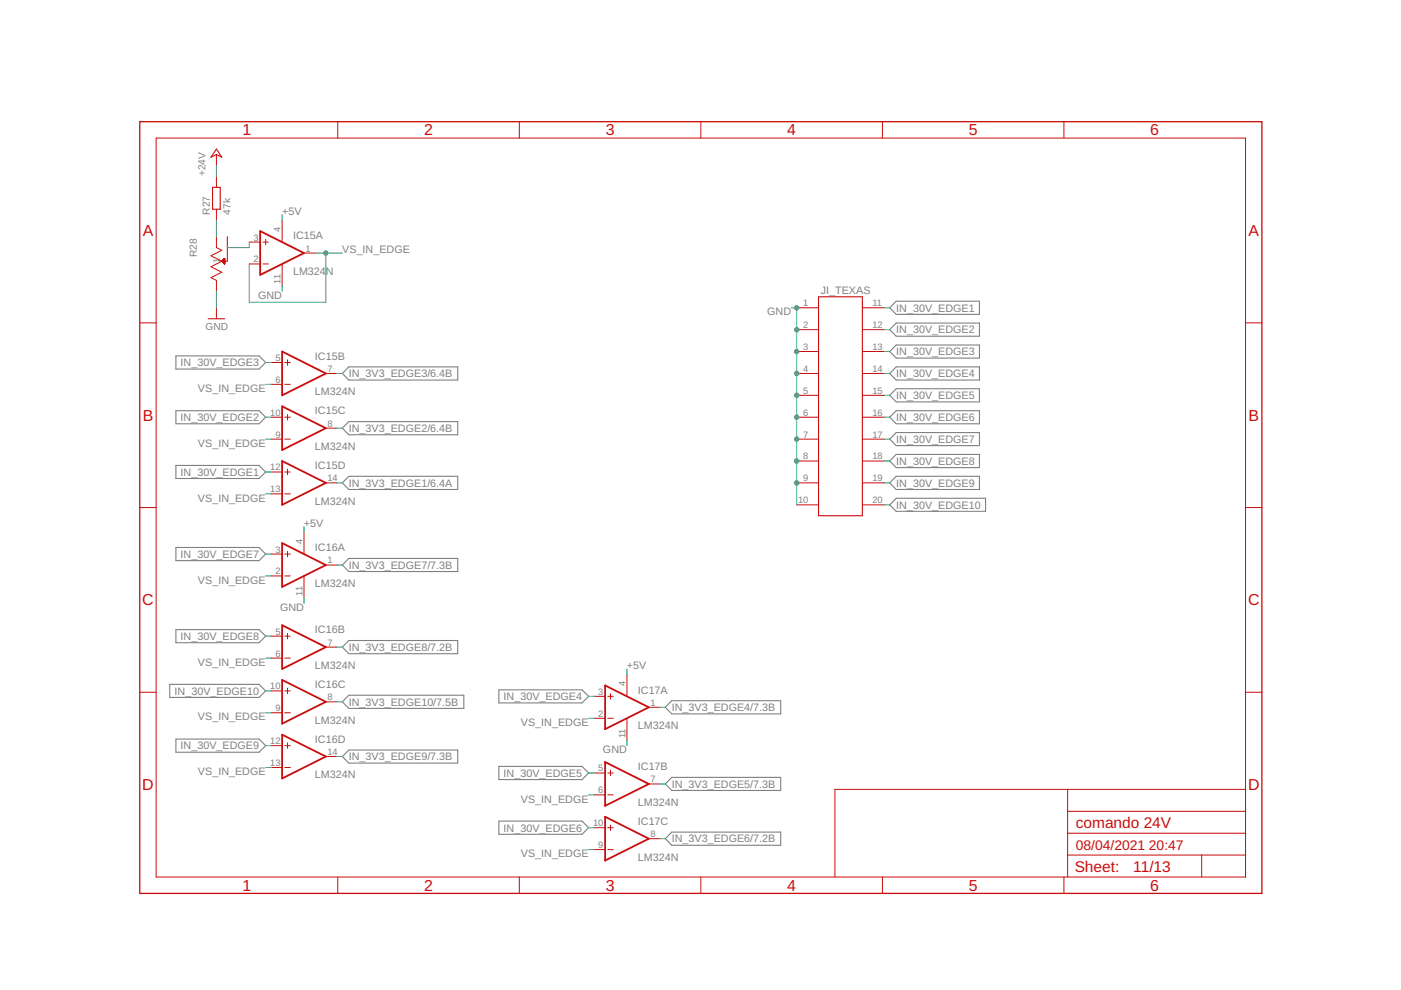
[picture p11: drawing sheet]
<svg xmlns="http://www.w3.org/2000/svg" width="297mm" height="210mm" viewBox="0 0 297 210" stroke-linecap="round" stroke-linejoin="round" font-family="sans-serif">
<g fill="none" stroke="#808080" stroke-width=".23">
<path d="M37.3 75.5h17.6l1.4 1.4-1.4 1.4h-17.6zM74 77.8h23v2.8h-23l-1.4-1.4zM188.6 74.5l1.4-1.3h17.7v2.7h-17.7zM190 63.9h17.7v2.8h-17.7l-1.4-1.4zM190 68.5h17.7v2.8h-17.7l-1.4-1.4zM190 77.8h17.7v2.8h-17.7l-1.4-1.4zM37.3 98.7h17.6l1.4 1.4-1.4 1.4h-17.6zM37.3 87.1h17.6l1.4 1.4-1.4 1.4h-17.6zM74 89.4h23v2.8h-23l-1.4-1.4zM188.6 88.5l1.4-1.4h17.7v2.8h-17.7zM190 82.4h17.7v2.8h-17.7l-1.4-1.4zM190 91.7h17.7v2.8h-17.7l-1.4-1.4z"/>
<path d="M190 96.4h17.7v2.7h-17.7l-1.4-1.4zM37.3 116.1h17.6l1.4 1.4-1.4 1.4h-17.6zM74 101h23v2.8h-23l-1.4-1.4zM74 118.4h23v2.8h-23l-1.4-1.4zM190 101h17.7v2.8h-17.7l-1.4-1.4zM190 105.6h19v2.8h-19l-1.4-1.4zM37.3 133.5h17.6l1.4 1.4-1.4 1.4h-17.6zM74 135.8h23v2.8h-23l-1.4-1.4zM36 145.1h18.9l1.4 1.4-1.4 1.4h-18.9zM37.3 156.7h17.6l1.4 1.4-1.4 1.4h-17.6zM74 147.4h24.3v2.8h-24.3l-1.4-1.4zM105.8 146.3h17.6l1.4 1.3-1.4 1.4h-17.6z"/>
<path d="M142.4 148.6h23.1v2.8h-23.1l-1.3-1.4zM72.6 160.4l1.4-1.4h23v2.8h-23zM105.8 162.5h17.6l1.4 1.4-1.4 1.4h-17.6zM105.8 174.1h17.6l1.4 1.4-1.4 1.4h-17.6zM142.4 164.8h23.1v2.8h-23.1l-1.3-1.4zM142.4 176.4h23.1v2.8h-23.1l-1.3-1.4z"/>
</g>
<g fill="none" stroke="#c90d0c" stroke-width=".21">
<path d="M33.1 29.3h231v156.6h-231zM45.9 32.8v2.3M45.9 37.4v2.3M71.6 25.8v3.5M110.1 25.8v3.5M148.6 25.8v3.5M187.1 25.8v3.5M225.6 25.8v3.5M45.9 44.4v2.3M45.9 50.2v2.3l1.1 .6-2.3 1.1 2.3 1.2M47 55.4l-2.3 1.2 2.3 1.1-2.3 1.2 1.2 .6v2.3M47 55.4l.6 .6"/>
<path d="M47.1 55.4h.5M47.1 55.5h.5M47.1 55.3h.5M47.2 55.5h.4M47.2 55.2h.4M47.2 55.6h.4M47.3 55.1h.3M47.3 55.6h.3M47.3 55.7h.3M47.4 55h.2M47.4 55.8h.2M47.5 55.9h.1"/>
<path d="M47.5 54.9h.1M47.6 56h.1M47.6 54.8h.1M47.6 54.8l-.6 .6M47.6 54.8v1.2M47.6 54.8l-.1 .1M48.2 50.2v5.2h-1.2M52.9 51.3h2.3M52.9 56h2.3M55.8 51.3h1.1M55.8 56h1.1M56.3 50.8v1.1"/>
<path d="M59.8 46.7v4.6M59.8 56v4.6M64.5 53.7h2.3M29.6 68.5h3.5M45.9 65.3v2.3M57.5 76.9h2.3M60.4 76.9h1.2M61 76.3v1.1M69.1 79.2h2.3M168.9 79.2h4.6M168.9 65.3h4.6M168.9 69.9h4.6"/>
<path d="M168.9 74.5h4.6M182.8 79.2h4.7M182.8 65.3h4.7M182.8 69.9h4.7M182.8 74.5h4.7M264.1 68.5h3.4M57.5 81.5h2.3M57.5 88.5h2.3M57.5 93.1h2.3M60.4 81.5h1.2M60.4 88.5h1.2M60.4 93.1h1.2"/>
<path d="M61 87.9v1.1M61 99.5v1.1M69.1 90.8h2.3M168.9 88.5h4.6M168.9 93.1h4.6M168.9 83.8h4.6M168.9 97.7h4.6M182.8 88.5h4.7M182.8 93.1h4.7M182.8 83.8h4.7M182.8 97.7h4.7M29.6 107.6h3.5"/>
<path d="M57.5 100.1h2.3M57.5 104.7h2.3M57.5 117.5h2.3M60.4 100.1h1.2M60.4 104.7h1.2M60.4 117.5h1.2M61 116.9v1.1M64.5 112.8v4.7M69.1 102.4h2.3M69.1 119.8h2.3M168.9 102.4h4.6M168.9 107h4.6"/>
<path d="M182.8 102.4h4.7M182.8 107h4.7M264.1 107.6h3.4M57.5 122.1h2.3M57.5 134.9h2.3M57.5 139.5h2.3M60.4 122.1h1.2M60.4 134.9h1.2M60.4 139.5h1.2M61 134.3v1.2M64.5 122.1v4.7M69.1 137.2h2.3"/>
<path d="M29.6 146.8h3.5M57.5 146.5h2.3M57.5 151.1h2.3M57.5 158.1h2.3M60.4 146.5h1.2M60.4 151.1h1.2M60.4 158.1h1.2M61 145.9v1.2M61 157.5v1.2M69.1 148.8h2.3M126 147.6h2.3M126 152.3h2.3"/>
<path d="M128.9 147.6h1.1M128.9 152.3h1.1M129.4 147.1v1.1M132.9 143v4.6M132.9 152.3v4.6M137.6 150h2.3M264.1 146.8h3.4M57.5 162.7h2.3M60.4 162.7h1.2M69.1 160.4h2.3M126 163.9h2.3M126 168.5h2.3"/>
<path d="M126 175.5h2.3M128.9 163.9h1.1M128.9 168.5h1.1M128.9 175.5h1.1M129.4 163.3v1.2M129.4 174.9v1.2M137.6 166.2h2.3M137.6 177.8h2.3M226.4 167.4v18.5M226.4 176.7h37.7M226.4 172h37.7M264.1 167.4h-87.1v18.5"/>
<path d="M71.6 185.9v3.5M110.1 185.9v3.5M126 180.1h2.3M128.9 180.1h1.1M148.6 185.9v3.5M187.1 185.9v3.5M225.6 185.9v3.5M226.4 181.3h37.7M254.8 181.3v4.6"/>
</g>
<path d="M29.6 25.8h237.9v163.6h-237.9z" fill="none" stroke="#c90d0c" stroke-width=".28"/>
<path d="M55.2 49l9.3 4.7-9.3 4.6zM59.8 74.5l9.3 4.7-9.3 4.6zM59.8 86.1l9.3 4.7-9.3 4.6zM59.8 97.7l9.3 4.7-9.3 4.6zM59.8 115.1l9.3 4.7-9.3 4.6zM59.8 132.6l9.3 4.6-9.3 4.6zM59.8 144.2l9.3 4.6-9.3 4.6zM59.8 155.8l9.3 4.6-9.3 4.7zM128.3 145.3l9.3 4.7-9.3 4.6zM128.3 161.6l9.3 4.6-9.3 4.7zM128.3 173.2l9.3 4.6-9.3 4.7z" fill="none" stroke="#c90d0c" stroke-width=".38"/>
<path d="M45.1 39.7h1.6v4.7h-1.6zM45.9 31.6l1.1 1.7-1.1-.5-1.2 .5zM44.1 67.6h3.5M173.5 62.9h9.3v46.4h-9.3z" fill="none" stroke="#c90d0c" stroke-width=".23"/>
<g fill="none" stroke="#0dab76" stroke-width=".21">
<path d="M45.9 35.1v2.3M45.9 46.7v3.5M52.9 51.3v1.2h-4.7M59.8 45.5v1.2M66.8 53.7h5.8M69.1 53.7v10.4h-16.2v-8.1M45.9 61.8v3.5M56.3 76.9h1.2M59.8 60.6v1.2M71.4 79.2h1.2M167.7 65.3h1.2v41.7M187.5 65.3h1.1"/>
<path d="M187.5 69.9h1.1M187.5 74.5h1.1M187.5 79.2h1.1M56.3 81.5h1.2M56.3 93.1h1.2M56.3 88.5h1.2M71.4 90.8h1.2M187.5 93.1h1.1M187.5 88.5h1.1M187.5 83.8h1.1M187.5 97.7h1.1M56.3 104.7h1.2"/>
<path d="M56.3 100.1h1.2M56.3 117.5h1.2M64.5 111.7v1.1M71.4 102.4h1.2M71.4 119.8h1.2M187.5 102.4h1.1M187.5 107h1.1M56.3 122.1h1.2M56.3 139.5h1.2M56.3 134.9h1.2M64.5 126.8v1.1M71.4 137.2h1.2"/>
<path d="M56.3 151.1h1.2M56.3 158.1h1.2M56.3 146.5h1.2M71.4 148.8h1.2M124.8 152.3h1.2M124.8 147.6h1.2M132.9 141.8v1.2M132.9 156.9v1.2M139.9 150h1.2M56.3 162.7h1.2M71.4 160.4h1.2M124.8 168.5h1.2"/>
<path d="M124.8 163.9h1.2M124.8 175.5h1.2M139.9 166.2h1.2M139.9 177.8h1.2M124.8 180.1h1.2"/>
</g>
<g fill="#0dab76" stroke="#0dab76" stroke-width=".21">
<circle cx="168.9" cy="102.4" r=".47"/>
<circle cx="168.9" cy="97.7" r=".47"/>
<circle cx="168.9" cy="69.9" r=".47"/>
<circle cx="168.9" cy="74.5" r=".47"/>
<circle cx="168.9" cy="79.2" r=".47"/>
<circle cx="168.9" cy="83.8" r=".47"/>
<circle cx="168.9" cy="88.5" r=".47"/>
<circle cx="168.9" cy="93.1" r=".47"/>
<circle cx="168.9" cy="65.3" r=".47"/>
<circle cx="69.1" cy="53.7" r=".47"/>
</g>
<g font-size="3.4" fill="#c90d0c">
<text x="51.4" y="28.7">1</text>
<text x="89.9" y="28.7">2</text>
<text x="128.4" y="28.7">3</text>
<text x="166.9" y="28.7">4</text>
<text x="205.4" y="28.7">5</text>
<text x="243.9" y="28.7">6</text>
<text x="30.3" y="50">A</text>
<text x="264.7" y="50">A</text>
<text x="30.3" y="89.2">B</text>
<text x="264.7" y="89.2">B</text>
<text x="30.2" y="128.4">C</text>
<text x="264.6" y="128.4">C</text>
<text x="30.2" y="167.5">D</text>
<text x="264.6" y="167.5">D</text>
<text x="51.4" y="188.9">1</text>
<text x="89.9" y="188.9">2</text>
<text x="128.4" y="188.9">3</text>
<text x="166.9" y="188.9">4</text>
<text x="205.4" y="188.9">5</text>
<text x="243.9" y="188.9">6</text>
</g>
<g font-size="3.3" fill="#c90d0c">
<text x="228.1" y="175.5">comando 24V</text>
<text x="227.9" y="184.9">Sheet:</text>
<text x="240.3" y="184.8">11/13</text>
</g>
<g font-size="2.9" fill="#c90d0c">
<text x="228.1" y="180.1">08/04/2021</text>
<text x="243.6" y="180.1">20:47</text>
</g>
<g font-size="2.3" fill="#808080">
<text x="59.8" y="45.5">+5V</text>
<text x="62.1" y="50.7">IC15A</text>
<text x="72.6" y="53.6">VS_IN_EDGE</text>
<text x="62.1" y="58.3">LM324</text>
<text x="69.1" y="58.3">N</text>
<text x="54.7" y="63.4">GND</text>
<text x="174" y="62.2">JI_TEXAS</text>
<text x="162.7" y="66.9">GND</text>
<text x="190" y="66.1">IN_30V_EDGE1</text>
<text x="190" y="70.7">IN_30V_EDGE2</text>
<text x="38.3" y="77.7">IN_30V_EDGE3</text>
<text x="66.8" y="76.3">IC15B</text>
<text x="190" y="75.4">IN_30V_EDGE3</text>
<text x="42" y="83.1">VS_IN_EDGE</text>
<text x="66.8" y="83.8">LM324N</text>
<text x="74" y="80">IN_3V3_EDGE3/6.4B</text>
<text x="190" y="80">IN_30V_EDGE4</text>
<text x="38.3" y="89.3">IN_30V_EDGE2</text>
<text x="66.8" y="87.9">IC15C</text>
<text x="190" y="84.6">IN_30V_EDGE5</text>
<text x="190" y="89.3">IN_30V_EDGE6</text>
<text x="42" y="94.7">VS_IN_EDGE</text>
<text x="66.8" y="95.4">LM324N</text>
<text x="74" y="91.6">IN_3V3_EDGE2/6.4B</text>
<text x="190" y="93.9">IN_30V_EDGE7</text>
<text x="38.3" y="100.9">IN_30V_EDGE1</text>
<text x="66.8" y="99.5">IC15D</text>
<text x="190" y="98.6">IN_30V_EDGE8</text>
<text x="42" y="106.3">VS_IN_EDGE</text>
<text x="66.8" y="107">LM324N</text>
<text x="74" y="103.2">IN_3V3_EDGE1/6.4A</text>
<text x="190" y="103.2">IN_30V_EDGE9</text>
<text x="190" y="107.8">IN_30V_EDGE10</text>
<text x="64.5" y="111.7">+5V</text>
<text x="38.3" y="118.3">IN_30V_EDGE7</text>
<text x="66.8" y="116.9">IC16A</text>
<text x="42" y="123.7">VS_IN_EDGE</text>
<text x="66.8" y="124.4">LM324N</text>
<text x="74" y="120.6">IN_3V3_EDGE7/7.3B</text>
<text x="59.4" y="129.5">GND</text>
<text x="38.3" y="135.7">IN_30V_EDGE8</text>
<text x="66.8" y="134.3">IC16B</text>
<text x="42" y="141.2">VS_IN_EDGE</text>
<text x="66.8" y="141.8">LM324N</text>
<text x="74" y="138">IN_3V3_EDGE8/7.2B</text>
<text x="132.9" y="141.8">+5V</text>
<text x="37" y="147.3">IN_30V_EDGE10</text>
<text x="66.8" y="145.9">IC16C</text>
<text x="74" y="149.6">IN_3V3_EDGE10/7.5B</text>
<text x="106.8" y="148.5">IN_30V_EDGE4</text>
<text x="135.2" y="147.1">IC17A</text>
<text x="42" y="152.8">VS_IN_EDGE</text>
<text x="66.8" y="153.4">LM324N</text>
<text x="110.4" y="153.9">VS_IN_EDGE</text>
<text x="135.2" y="154.6">LM324N</text>
<text x="142.4" y="150.8">IN_3V3_EDGE4/7.3B</text>
<text x="38.3" y="158.9">IN_30V_EDGE9</text>
<text x="66.8" y="157.5">IC16D</text>
<text x="74" y="161.2">IN_3V3_EDGE9/7.3B</text>
<text x="127.8" y="159.7">GND</text>
<text x="42" y="164.4">VS_IN_EDGE</text>
<text x="66.8" y="165.1">LM324N</text>
<text x="106.8" y="164.7">IN_30V_EDGE5</text>
<text x="135.2" y="163.3">IC17B</text>
<text x="142.4" y="167">IN_3V3_EDGE5/7.3B</text>
<text x="110.4" y="170.2">VS_IN_EDGE</text>
<text x="135.2" y="170.9">LM324N</text>
<text x="106.8" y="176.3">IN_30V_EDGE6</text>
<text x="135.2" y="174.9">IC17C</text>
<text x="142.4" y="178.6">IN_3V3_EDGE6/7.2B</text>
<text x="110.4" y="181.8">VS_IN_EDGE</text>
<text x="135.2" y="182.5">LM324N</text>
</g>
<g font-size="2.2" fill="#808080">
<text x="43.6" y="37.4" transform="rotate(-90 43.6 37.4)">+24V</text>
<text x="44.5" y="45.5" transform="rotate(-90 44.5 45.5)">R27</text>
<text x="48.9" y="45.5" transform="rotate(-90 48.9 45.5)">47k</text>
<text x="41.7" y="54.5" transform="rotate(-90 41.7 54.5)">R28</text>
<text x="43.6" y="69.9">GND</text>
</g>
<g font-size="2" fill="#808080">
<text x="53.7" y="51">3</text>
<text x="59.5" y="49.2" transform="rotate(-90 59.5 49.2)">4</text>
<text x="64.8" y="53.3">1</text>
<text x="46.6" y="55.7" transform="rotate(-90 46.6 55.7)">1</text>
<text x="53.7" y="55.6">2</text>
<text x="59.5" y="60.2" transform="rotate(-90 59.5 60.2)">11</text>
<text x="170.3" y="64.9">1</text>
<text x="185" y="64.9">11</text>
<text x="170.3" y="69.6">2</text>
<text x="185" y="69.6">12</text>
<text x="58.4" y="76.5">5</text>
<text x="170.3" y="74.2">3</text>
<text x="185" y="74.2">13</text>
<text x="58.4" y="81.2">6</text>
<text x="69.4" y="78.9">7</text>
<text x="170.3" y="78.9">4</text>
<text x="170.3" y="83.5">5</text>
<text x="185" y="78.9">14</text>
<text x="185" y="83.5">15</text>
<text x="57.3" y="88.1">10</text>
<text x="170.3" y="88.1">6</text>
<text x="185" y="88.1">16</text>
<text x="58.4" y="92.8">9</text>
<text x="69.4" y="90.5">8</text>
<text x="170.3" y="92.8">7</text>
<text x="185" y="92.8">17</text>
<text x="57.3" y="99.7">12</text>
<text x="170.3" y="97.4">8</text>
<text x="185" y="97.4">18</text>
<text x="57.3" y="104.4">13</text>
<text x="69.4" y="102.1">14</text>
<text x="169.2" y="106.7">10</text>
<text x="170.3" y="102.1">9</text>
<text x="185" y="102.1">19</text>
<text x="185" y="106.7">20</text>
<text x="58.4" y="117.1">3</text>
<text x="64.1" y="115.3" transform="rotate(-90 64.1 115.3)">4</text>
<text x="69.4" y="119.5">1</text>
<text x="58.4" y="121.8">2</text>
<text x="64.1" y="126.3" transform="rotate(-90 64.1 126.3)">11</text>
<text x="58.4" y="134.6">5</text>
<text x="69.4" y="136.9">7</text>
<text x="58.4" y="139.2">6</text>
<text x="57.3" y="146.2">10</text>
<text x="69.4" y="148.5">8</text>
<text x="126.9" y="147.3">3</text>
<text x="132.6" y="145.5" transform="rotate(-90 132.6 145.5)">4</text>
<text x="137.9" y="149.6">1</text>
<text x="58.4" y="150.8">9</text>
<text x="126.9" y="152">2</text>
<text x="57.3" y="157.8">12</text>
<text x="69.4" y="160.1">14</text>
<text x="132.6" y="156.5" transform="rotate(-90 132.6 156.5)">11</text>
<text x="57.3" y="162.4">13</text>
<text x="126.9" y="163.6">5</text>
<text x="137.9" y="165.9">7</text>
<text x="126.9" y="168.2">6</text>
<text x="125.8" y="175.2">10</text>
<text x="126.9" y="179.8">9</text>
<text x="137.9" y="177.5">8</text>
</g>
</svg>
